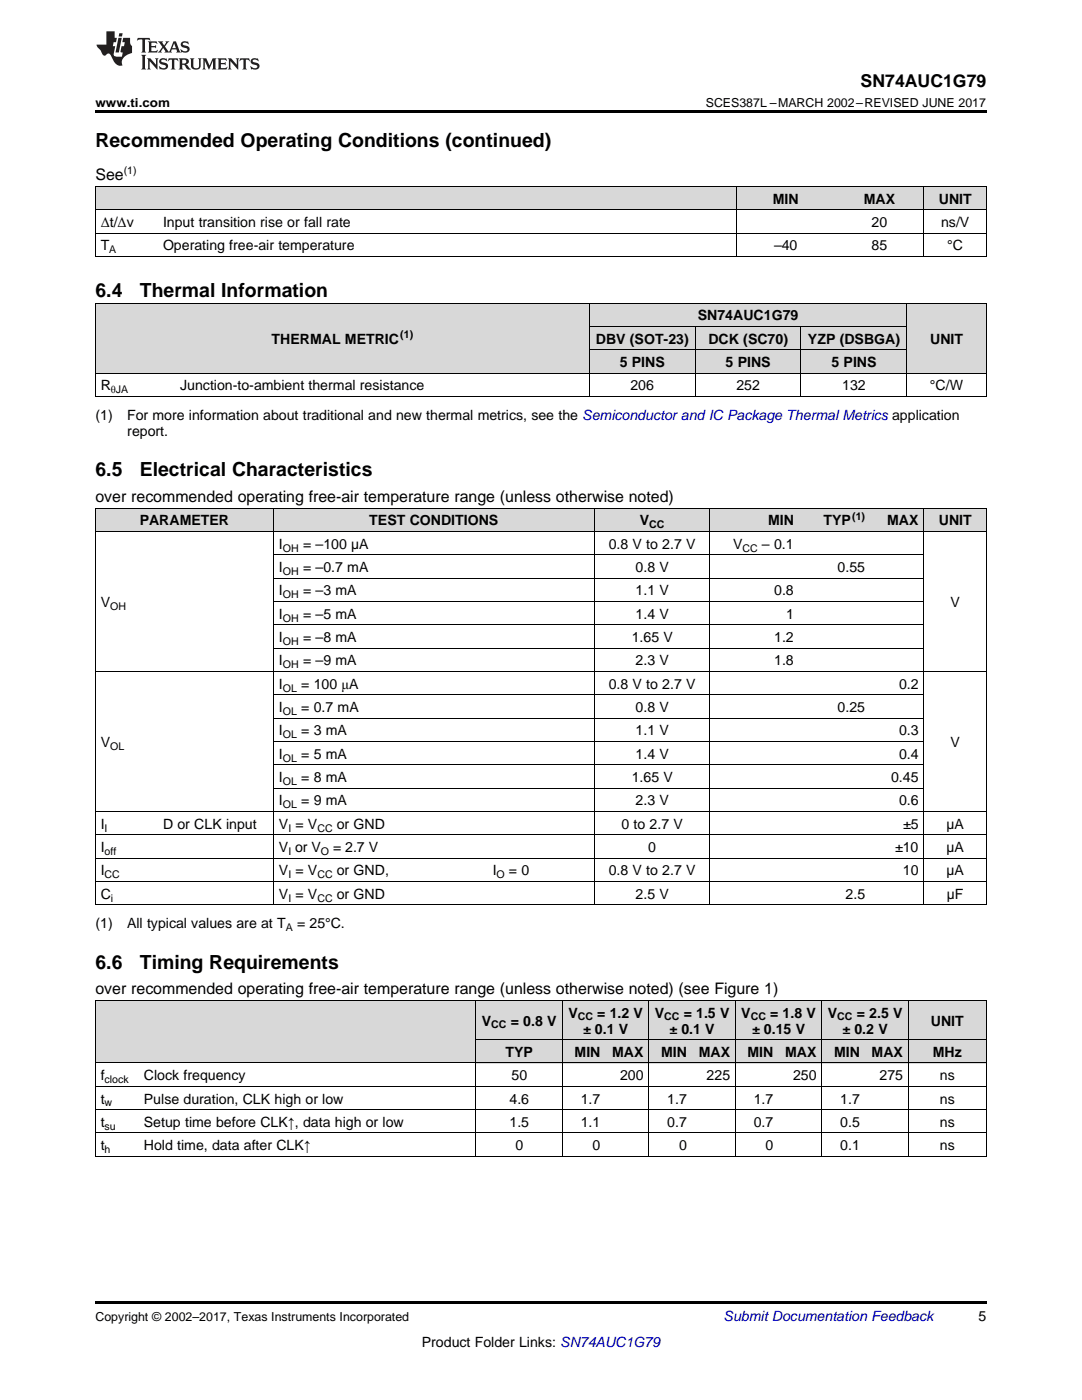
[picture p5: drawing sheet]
<svg xmlns="http://www.w3.org/2000/svg" width="216mm" height="279mm" viewBox="0 0 216 279" stroke-linecap="round" stroke-linejoin="round" font-family="sans-serif">
<g fill="#d8d8d8">
<path d="M19 199.7h8.7v12.5h-8.7z"/>
<path d="M27.7 199.7h67.3v12.5h-67.3z"/>
<path d="M95 207.5h17.3v4.7h-17.3z"/>
<path d="M112.3 207.5h8.6v4.7h-8.6z"/>
<path d="M120.9 207.5h8.6v4.7h-8.6z"/>
<path d="M129.5 207.5h8.6v4.7h-8.6z"/>
<path d="M138.1 207.5h8.7v4.7h-8.7z"/>
<path d="M146.8 207.5h8.6v4.7h-8.6z"/>
<path d="M155.4 207.5h8.6v4.7h-8.6z"/>
<path d="M164 207.5h8.6v4.7h-8.6z"/>
<path d="M172.6 207.5h8.7v4.7h-8.7z"/>
<path d="M181.3 207.5h15.5v4.7h-15.5z"/>
<path d="M95 199.7h17.3v7.8h-17.3z"/>
<path d="M112.3 199.7h8.6v7.8h-8.6z"/>
<path d="M120.9 199.7h8.6v7.8h-8.6z"/>
<path d="M129.5 199.7h8.6v7.8h-8.6z"/>
<path d="M138.1 199.7h8.7v7.8h-8.7z"/>
<path d="M146.8 199.7h8.6v7.8h-8.6z"/>
<path d="M155.4 199.7h8.6v7.8h-8.6z"/>
<path d="M164 199.7h8.6v7.8h-8.6z"/>
<path d="M172.6 199.7h8.7v7.8h-8.7z"/>
<path d="M181.3 199.7h15.5v7.8h-15.5z"/>
<path d="M19 101.5h12.5v4.6h-12.5z"/>
<path d="M31.5 101.5h23.1v4.6h-23.1z"/>
<path d="M54.6 101.5h42.7v4.6h-42.7z"/>
<path d="M97.3 101.5h21.3v4.6h-21.3z"/>
<path d="M118.6 101.5h23.1v4.6h-23.1z"/>
<path d="M141.7 101.5h17.8v4.6h-17.8z"/>
<path d="M159.5 101.5h14.2v4.6h-14.2z"/>
<path d="M173.7 101.5h10.7v4.6h-10.7z"/>
<path d="M184.4 101.5h12.4v4.6h-12.4z"/>
<path d="M19 60.6h15.9v13.9h-15.9z"/>
<path d="M34.9 60.6h82.7v13.9h-82.7z"/>
<path d="M181 60.6h15.8v13.9h-15.8z"/>
<path d="M117.6 69.9h21.1v4.6h-21.1z"/>
<path d="M138.7 69.9h21.2v4.6h-21.2z"/>
<path d="M159.9 69.9h21.1v4.6h-21.1z"/>
<path d="M117.6 65.2h21.1v4.7h-21.1z"/>
<path d="M138.7 65.2h21.2v4.7h-21.2z"/>
<path d="M159.9 65.2h21.1v4.7h-21.1z"/>
<path d="M117.6 60.6h21.1v4.6h-21.1z"/>
<path d="M138.7 60.6h21.2v4.6h-21.2z"/>
<path d="M159.9 60.6h21.1v4.6h-21.1z"/>
<path d="M19 37.3h12.5v4.6h-12.5z"/>
<path d="M31.5 37.3h72.9v4.6h-72.9z"/>
<path d="M104.4 37.3h42.6v4.6h-42.6z"/>
<path d="M147 37.3h19.6v4.6h-19.6z"/>
<path d="M166.6 37.3h17.8v4.6h-17.8z"/>
<path d="M184.4 37.3h12.4v4.6h-12.4z"/>
</g>
<g fill="#000">
<path d="M19 22h177.8v.5h-177.8zM19 51.2h.2zM104.3 51.2h.1zM146.9 51.2h.1zM166.5 51.2h.1zM184.3 51.2h.1zM196.7 51.2h.1zM19 79.2h.2zM117.5 79.2h.1zM138.6 79.2h.1zM159.8 79.2h.1zM180.9 79.2h.1z"/>
<path d="M196.7 79.2h.1zM19 180.6h.2zM54.5 180.6h.1zM97.2 180.6h.1zM118.5 180.6h.1zM141.6 180.6h.1zM159.4 180.6h.1zM173.6 180.6h.1zM184.3 180.6h.1zM196.7 180.6h.1zM19 230.8h.2zM94.9 230.8h.1z"/>
<path d="M112.1 230.8h.2zM120.8 230.8h.1zM129.4 230.8h.1zM138 230.8h.1zM146.6 230.8h.2zM155.3 230.8h.1zM163.9 230.8h.1zM172.5 230.8h.1zM181.2 230.8h.1zM196.7 230.8h.1zM19 259.7h177.8v.5h-177.8z"/>
</g>
<g fill="none" stroke="#000" stroke-width=".2">
<path d="M19 37.2h177.8v14M19.1 37.2v14M147 37.2v14M184.3 37.2v14M19 51.2h177.8M19 46.5h177.8M19 41.9h177.8M19 79.1h177.8M19 74.5h177.8M19 60.5h177.8M19.1 60.5v18.7M117.6 60.5v18.7"/>
<path d="M117.6 69.8h63.4M117.6 65.2h63.4M138.7 65.2v14M159.8 65.2v14M180.9 60.5v18.7M196.8 60.5v18.7M19 101.4h177.8v79.2M19 106.1h177.8M19.1 101.4v79.2M54.6 101.4v79.2M54.6 115.4h129.8M54.6 110.7h129.8"/>
<path d="M118.6 101.4v79.2M141.7 101.4v79.2M184.3 101.4v79.2M19 134h177.8M54.6 138.7h129.8M54.6 129.3h129.8M54.6 124.7h129.8M54.6 120h129.8M54.6 157.3h129.8M54.6 152.6h129.8M54.6 148h129.8M54.6 143.3h129.8"/>
<path d="M19 175.9h177.8M19 171.3h177.8M19 166.6h177.8M19 161.9h177.8M19 199.7h177.8M19 180.6h177.8M19.1 199.7v31.1M95 199.7v31.1M112.2 199.7v31.1M129.5 199.7v31.1M146.7 199.7v31.1M164 199.7v31.1"/>
<path d="M181.2 199.7v31.1M196.8 199.7v31.1M19 216.8h177.8M19 212.1h177.8M95 207.5h101.8M19 230.8h177.8M19 226.1h177.8M19 221.5h177.8"/>
</g>
<g fill="#231f20">
<path d="M27.5 7.6l-.1 .5 .4-.2h.6v.1v2.1l-.2 .4h1l-.3-.4v-2.1l.1-.1h.5l.5 .2-.2-.5zM29.5 8.3l.2 .3v1.5l-.2 .4h1.8l.2-.6a1.04 1.04 0 0 1-1.3 .2v-.7h.6l.3 .2v-.6l-.3 .2h-.6v-.6l.8-.1 .4 .3-.2-.5zM31.5 8.3l.9 1.1-.9 1.1h.8l-.2-.2 .5-.7 .4 .7-.2 .2h1.5l-.1-.2 .1-.4h.9l.1 .4-.2 .2h1l-.3-.3-.7-1.9h-.5l-.9 2-.8-1 .9-1h-.8l.1 .3-.3 .5-.4-.6 .2-.2zM34.7 8.6l.4 1h-.7zM36.3 8.4a.63 .63 0 0 0-.2 .7 .63 .63 0 0 0 .6 .4l.6 .2 .1 .2a.75 .75 0 0 1-.7 .4 .75 .75 0 0 1-.6-.5l.1 .7 .1-.1a1.11 1.11 0 0 0 1.5-.6 1.13 1.13 0 0 0-1.2-.8l-.1-.4a1.04 1.04 0 0 1 1.2 .2l-.2-.5-.1 .1-.5-.2zM28.2 10.9l.2 .4v2.2l-.2 .4h1l-.3-.4v-2.2l.3-.4zM29.3 11.6l.3 .4v1.5l-.3 .4h.8l-.2-.4v-1.3l1.5 1.7v-1.9l.2-.4h-.7l.2 .4v.9l-1.1-1.3zM32 11.8a.62 .62 0 0 0-.2 .7 .62 .62 0 0 0 .6 .4l.6 .1 .1 .3a.76 .76 0 0 1-.7 .3 .76 .76 0 0 1-.6-.4l.1 .7 .1-.1a1.11 1.11 0 0 0 1.5-.6 1.13 1.13 0 0 0-1.2-.8l-.1-.4a1.04 1.04 0 0 1 1.2 .2l-.2-.6-.1 .1-.5-.1zM33.7 11.6l-.2 .6a.61 .61 0 0 1 .8-.3v1.6l-.2 .4h.9l-.2-.4v-1.6a.63 .63 0 0 1 .8 .3l-.2-.6zM35.6 11.6l.3 .4v1.5l-.3 .4h1l-.2-.2v-.8l.5 .2a.76 .76 0 0 0 1.2 .7l-1-1a.58 .58 0 0 0 .6-.5 .58 .58 0 0 0-.5-.6zM36.4 11.9h.1a.45 .45 0 0 1 .5 .1 .45 .45 0 0 1 .1 .5l-.7 .2zM37.9 11.6l.2 .2a2.17 2.17 0 0 0 .3 1.9 .99 .99 0 0 0 1.6-.6v-1.1l.2-.4h-.7l.2 .2a1.92 1.92 0 0 1-.2 1.8 .6 .6 0 0 1-.9-.5v-1.1l.2-.4zM40.4 11.6l.2 .4v1.5l-.2 .4h.7l-.2-.4v-1.4l.8 1.8 .8-1.8v1.4l-.2 .4h.9l-.2-.4v-1.5l.2-.4h-.8l-.6 1.5-.6-1.5zM43.4 11.6l.2 .4v1.5l-.2 .4h1.8l.2-.6a1.04 1.04 0 0 1-1.3 .1v-.6h.5l.4 .2v-.6l-.4 .2h-.5v-.7h.8l.3 .3-.1-.6zM45.5 11.6l.2 .4v1.5l-.2 .4h.7l-.2-.4v-1.3l1.5 1.7v-1.9l.2-.4h-.7l.2 .4v.9l-1.1-1.3zM47.9 11.6l-.1 .6a.61 .61 0 0 1 .8-.3v1.6l-.3 .4h1l-.3-.4 .1-1.6a.63 .63 0 0 1 .7 .3l-.1-.6zM50.2 11.8a.62 .62 0 0 0-.2 .7 .62 .62 0 0 0 .6 .4l.6 .1 .2 .3a.76 .76 0 0 1-.8 .3 .76 .76 0 0 1-.6-.4l.1 .7 .2-.1a1.11 1.11 0 0 0 1.5-.6 1.13 1.13 0 0 0-1.3-.8l-.1-.4a1.04 1.04 0 0 1 1.2 .2l-.1-.6-.2 .1-.5-.1z"/>
<path d="M21.2 6.3v2.6h-1.9l.1 .4 .7 .9a.91 .91 0 0 0 1 .8 .56 .56 0 0 1 .5-.3 .56 .56 0 0 1 .5 .3l.4 .8a1.53 1.53 0 0 0 1.9 1.2 1.54 1.54 0 0 1 1-2.1l.9-.3v-1.4a1.52 1.52 0 0 1-.3-1.6h-1.4l-.2 .8h.5l-.2 .8h-.4l-.2 1v.2l.4 .1-.2 .8a1.93 1.93 0 0 1-1.6-.3l.3-1.8h-.5l.2-.8h.4l.2-.8h-.4v-1.3zM23.6 7.6l-.6 2.9h.7l.6-2.9zM23.8 6.6l-.1 .7h.6l.2-.7z"/>
</g>
<g font-size="3.9">
<text x="19" y="29.3">Recommended Operating Conditions (continued)</text>
<text x="19" y="59.3">6.4</text>
<text x="27.9" y="59.3">Thermal Information</text>
<text x="19" y="95">6.5</text>
<text x="27.9" y="95">Electrical Characteristics</text>
<text x="19" y="193.3">6.6</text>
<text x="27.9" y="193.3">Timing Requirements</text>
</g>
<text font-size="3.5" x="171.7" y="17.3">SN74AUC1G79</text>
<g font-size="3.2">
<text x="19" y="36">See</text>
<text x="19" y="100.2">over recommended operating free-air temperature range (unless otherwise noted)</text>
<text x="19" y="198.4">over recommended operating free-air temperature range (unless otherwise noted) (see Figure 1)</text>
</g>
<g font-size="2.8">
<text x="154.2" y="40.6">MIN</text>
<text x="172.4" y="40.6">MAX</text>
<text x="187.3" y="40.6">UNIT</text>
<text x="20.1" y="45.3">Δt/Δv</text>
<text x="32.5" y="45.3">Input transition rise or fall rate</text>
<text x="173.9" y="45.3">20</text>
<text x="187.8" y="45.3">ns/V</text>
<text x="20.1" y="50">T</text>
<text x="32.5" y="50">Operating free-air temperature</text>
<text x="154.4" y="50">–40</text>
<text x="173.9" y="50">85</text>
<text x="189" y="50">°C</text>
<text x="139.2" y="64">SN74AUC1G79</text>
<text x="54.2" y="68.6">THERMAL METRIC</text>
<text x="118.9" y="68.6">DBV (SOT-23)</text>
<text x="141.4" y="68.6">DCK (SC70)</text>
<text x="161.2" y="68.6">YZP (DSBGA)</text>
<text x="185.6" y="68.6">UNIT</text>
<text x="20.1" y="77.9">R</text>
<text x="35.9" y="77.9">Junction-to-ambient thermal resistance</text>
<text x="123.6" y="73.3">5 PINS</text>
<text x="125.8" y="77.9">206</text>
<text x="144.8" y="73.3">5 PINS</text>
<text x="146.9" y="77.9">252</text>
<text x="165.9" y="73.3">5 PINS</text>
<text x="168.1" y="77.9">132</text>
<text x="185.6" y="77.9">°C/W</text>
<text x="19" y="83.8">(1)</text>
<text x="25.4" y="83.8">For more information about traditional and new thermal metrics, see the Semiconductor and IC Package Thermal Metrics application</text>
<text x="25.4" y="87">report.</text>
<text x="27.9" y="104.8">PARAMETER</text>
<text x="73.7" y="104.8">TEST CONDITIONS</text>
<text x="127.7" y="104.8">V</text>
<text x="153.2" y="104.8">MIN</text>
<text x="164.3" y="104.8">TYP</text>
<text x="177" y="104.8">MAX</text>
<text x="187.3" y="104.8">UNIT</text>
<text x="55.7" y="109.5">I</text>
<text x="60.5" y="109.5">= –100 µA</text>
<text x="121.5" y="109.5">0.8 V to 2.7 V</text>
<text x="146.3" y="109.5">V</text>
<text x="152" y="109.5">– 0.1</text>
<text x="55.7" y="114.2">I</text>
<text x="55.7" y="118.8">I</text>
<text x="60.5" y="114.2">= –0.7 mA</text>
<text x="60.5" y="118.8">= –3 mA</text>
<text x="126.8" y="114.2">0.8 V</text>
<text x="126.8" y="118.8">1.1 V</text>
<text x="154.5" y="118.8">0.8</text>
<text x="167.1" y="114.2">0.55</text>
<text x="20.1" y="121.1">V</text>
<text x="55.7" y="123.5">I</text>
<text x="60.5" y="123.5">= –5 mA</text>
<text x="126.8" y="123.5">1.4 V</text>
<text x="156.8" y="123.5">1</text>
<text x="189.7" y="121.1">V</text>
<text x="55.7" y="128.1">I</text>
<text x="60.5" y="128.1">= –8 mA</text>
<text x="126" y="128.1">1.65 V</text>
<text x="154.5" y="128.1">1.2</text>
<text x="55.7" y="132.8">I</text>
<text x="55.7" y="137.4">I</text>
<text x="60.1" y="137.4">= 100 μA</text>
<text x="60.5" y="132.8">= –9 mA</text>
<text x="121.5" y="137.4">0.8 V to 2.7 V</text>
<text x="126.8" y="132.8">2.3 V</text>
<text x="154.5" y="132.8">1.8</text>
<text x="179.4" y="137.4">0.2</text>
<text x="55.7" y="142.1">I</text>
<text x="60.1" y="142.1">= 0.7 mA</text>
<text x="126.8" y="142.1">0.8 V</text>
<text x="167.1" y="142.1">0.25</text>
<text x="20.1" y="149.1">V</text>
<text x="55.7" y="146.8">I</text>
<text x="60.1" y="146.8">= 3 mA</text>
<text x="126.8" y="146.8">1.1 V</text>
<text x="179.4" y="146.8">0.3</text>
<text x="189.7" y="149.1">V</text>
<text x="55.7" y="151.4">I</text>
<text x="60.1" y="151.4">= 5 mA</text>
<text x="126.8" y="151.4">1.4 V</text>
<text x="179.4" y="151.4">0.4</text>
<text x="55.7" y="156.1">I</text>
<text x="55.7" y="160.7">I</text>
<text x="60.1" y="156.1">= 8 mA</text>
<text x="60.1" y="160.7">= 9 mA</text>
<text x="126" y="156.1">1.65 V</text>
<text x="126.8" y="160.7">2.3 V</text>
<text x="177.8" y="156.1">0.45</text>
<text x="179.4" y="160.7">0.6</text>
<text x="20.1" y="165.4">I</text>
<text x="32.5" y="165.4">D or CLK input</text>
<text x="55.7" y="165.4">V = V</text>
<text x="67.2" y="165.4">or GND</text>
<text x="124" y="165.4">0 to 2.7 V</text>
<text x="180.2" y="165.4">±5</text>
<text x="188.8" y="165.4">µA</text>
<text x="20.1" y="170">I</text>
<text x="55.7" y="170">V or V</text>
<text x="66.4" y="170">= 2.7 V</text>
<text x="129.4" y="170">0</text>
<text x="178.6" y="170">±10</text>
<text x="188.8" y="170">µA</text>
<text x="20.1" y="174.7">I</text>
<text x="20.1" y="179.4">C</text>
<text x="55.7" y="174.7">V = V</text>
<text x="55.7" y="179.4">V = V</text>
<text x="67.2" y="174.7">or GND,</text>
<text x="67.2" y="179.4">or GND</text>
<text x="98.3" y="174.7">I</text>
<text x="101.6" y="174.7">= 0</text>
<text x="121.5" y="174.7">0.8 V to 2.7 V</text>
<text x="126.8" y="179.4">2.5 V</text>
<text x="168.7" y="179.4">2.5</text>
<text x="180.2" y="174.7">10</text>
<text x="188.8" y="174.7">µA</text>
<text x="188.9" y="179.4">µF</text>
<text x="19" y="185.2">(1)</text>
<text x="25.4" y="185.2">All typical values are at T</text>
<text x="59.3" y="185.2">= 25°C.</text>
<text x="113.4" y="203.1">V</text>
<text x="119.2" y="203.1">=</text>
<text x="121.7" y="203.1">1.2 V</text>
<text x="130.7" y="203.1">V</text>
<text x="136.4" y="203.1">=</text>
<text x="138.9" y="203.1">1.5 V</text>
<text x="147.9" y="203.1">V</text>
<text x="153.7" y="203.1">=</text>
<text x="156.2" y="203.1">1.8 V</text>
<text x="165.2" y="203.1">V</text>
<text x="171" y="203.1">=</text>
<text x="173.4" y="203.1">2.5 V</text>
<text x="96.2" y="204.7">V</text>
<text x="101.9" y="204.7">= 0.8 V</text>
<text x="116.3" y="206.3">± 0.1 V</text>
<text x="133.6" y="206.3">± 0.1 V</text>
<text x="150.1" y="206.3">± 0.15 V</text>
<text x="168.1" y="206.3">± 0.2 V</text>
<text x="185.7" y="204.7">UNIT</text>
<text x="20.1" y="215.6">f</text>
<text x="28.7" y="215.6">Clock frequency</text>
<text x="100.9" y="210.9">TYP</text>
<text x="102.1" y="215.6">50</text>
<text x="114.7" y="210.9">MIN</text>
<text x="122.1" y="210.9">MAX</text>
<text x="123.7" y="215.6">200</text>
<text x="131.9" y="210.9">MIN</text>
<text x="139.4" y="210.9">MAX</text>
<text x="141" y="215.6">225</text>
<text x="149.2" y="210.9">MIN</text>
<text x="156.7" y="210.9">MAX</text>
<text x="158.3" y="215.6">250</text>
<text x="166.4" y="210.9">MIN</text>
<text x="173.9" y="210.9">MAX</text>
<text x="175.5" y="215.6">275</text>
<text x="186.1" y="210.9">MHz</text>
<text x="187.5" y="215.6">ns</text>
<text x="20.1" y="220.2">t</text>
<text x="28.7" y="220.2">Pulse duration, CLK high or low</text>
<text x="101.7" y="220.2">4.6</text>
<text x="115.9" y="220.2">1.7</text>
<text x="133.1" y="220.2">1.7</text>
<text x="150.4" y="220.2">1.7</text>
<text x="167.7" y="220.2">1.7</text>
<text x="187.5" y="220.2">ns</text>
<text x="20.1" y="224.9">t</text>
<text x="28.7" y="224.9">Setup time before CLK↑, data high or low</text>
<text x="101.7" y="224.9">1.5</text>
<text x="115.9" y="224.9">1.1</text>
<text x="133.1" y="224.9">0.7</text>
<text x="150.4" y="224.9">0.7</text>
<text x="167.7" y="224.9">0.5</text>
<text x="187.5" y="224.9">ns</text>
<text x="20.1" y="229.6">t</text>
<text x="28.7" y="229.6">Hold time, data after CLK↑</text>
<text x="102.8" y="229.6">0</text>
<text x="118.3" y="229.6">0</text>
<text x="135.5" y="229.6">0</text>
<text x="152.8" y="229.6">0</text>
<text x="167.7" y="229.6">0.1</text>
<text x="187.5" y="229.6">ns</text>
<text x="195.3" y="263.6">5</text>
<text x="84.2" y="268.9">Product Folder Links: SN74AUC1G79</text>
</g>
<text font-size="2.8" fill="#0000c8" x="144.4" y="263.6">Submit Documentation Feedback</text>
<g font-size="2.5">
<text x="19" y="21.4">www.ti.com</text>
<text x="140.8" y="21.4">SCES387L –MARCH 2002–REVISED JUNE 2017</text>
<text x="19" y="263.6">Copyright © 2002–2017, Texas Instruments Incorporated</text>
</g>
<g font-size="2.1">
<text x="24.7" y="34.7">(1)</text>
<text x="21.8" y="50.5">A</text>
<text x="79.9" y="67.5">(1)</text>
<text x="22.1" y="78.5">θJA</text>
<text x="129.5" y="105.4">CC</text>
<text x="170.1" y="103.7">(1)</text>
<text x="56.4" y="110.1">OH</text>
<text x="148.2" y="110.1">CC</text>
<text x="56.4" y="114.7">OH</text>
<text x="56.4" y="119.4">OH</text>
<text x="22" y="121.7">OH</text>
<text x="56.4" y="124">OH</text>
<text x="56.4" y="128.7">OH</text>
<text x="56.4" y="133.3">OH</text>
<text x="56.4" y="138">OL</text>
<text x="56.4" y="142.7">OL</text>
<text x="22" y="149.6">OL</text>
<text x="56.4" y="147.3">OL</text>
<text x="56.4" y="152">OL</text>
<text x="56.4" y="156.6">OL</text>
<text x="56.4" y="161.3">OL</text>
<text x="20.9" y="165.9">I</text>
<text x="57.5" y="165.9">I</text>
<text x="63.3" y="165.9">CC</text>
<text x="20.9" y="170.6">off</text>
<text x="57.5" y="170.6">I</text>
<text x="64" y="170.6">O</text>
<text x="20.9" y="175.3">CC</text>
<text x="22.1" y="179.9">i</text>
<text x="57.5" y="175.3">I</text>
<text x="57.5" y="179.9">I</text>
<text x="63.3" y="175.3">CC</text>
<text x="63.3" y="179.9">CC</text>
<text x="99.1" y="175.3">O</text>
<text x="57" y="185.8">A</text>
<text x="115.3" y="203.7">CC</text>
<text x="132.5" y="203.7">CC</text>
<text x="149.8" y="203.7">CC</text>
<text x="167.1" y="203.7">CC</text>
<text x="98" y="205.2">CC</text>
<text x="20.9" y="216.1">clock</text>
<text x="20.9" y="220.8">w</text>
<text x="20.9" y="225.5">su</text>
<text x="20.9" y="230.1">h</text>
</g>
</svg>
